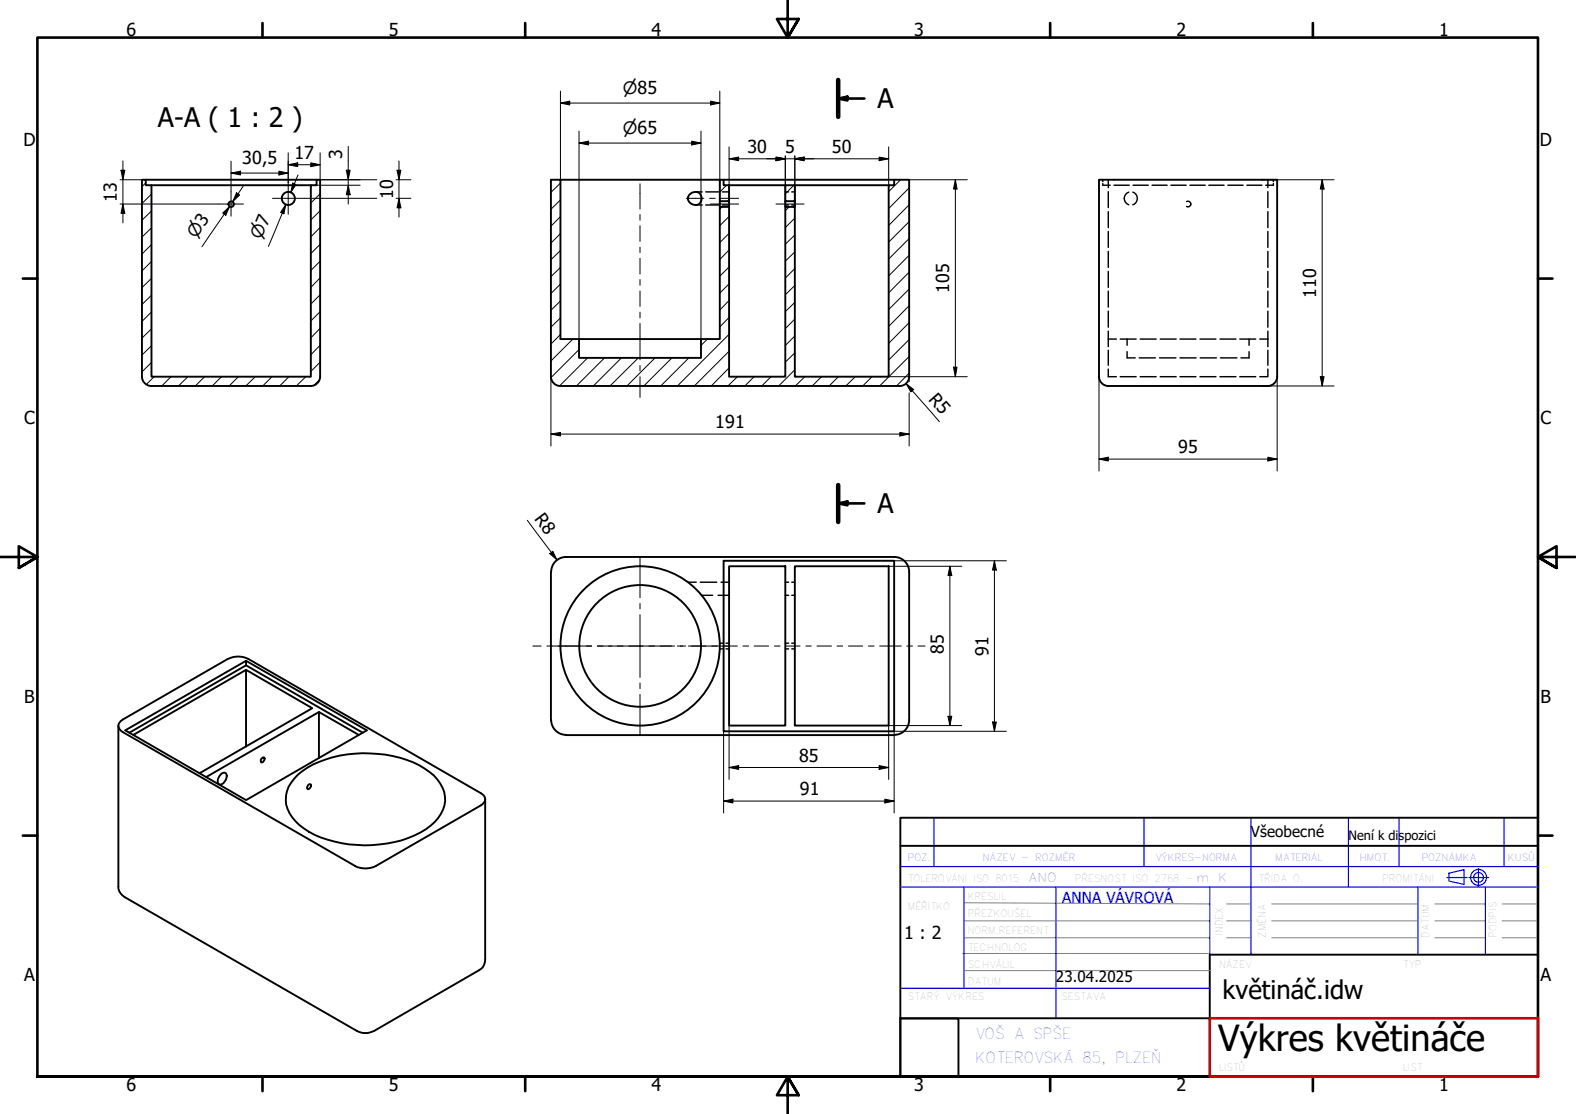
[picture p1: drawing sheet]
<svg xmlns="http://www.w3.org/2000/svg" width="420mm" height="297mm" viewBox="0 0 420 297" stroke-linecap="round" stroke-linejoin="round" font-family="sans-serif">
<g fill="none" stroke="#000" stroke-width=".27">
<path d="M38.9 48.8l-1.1 1M40.4 56.2l-2.6 2.5M40.4 51.7l-2.6 2.6M83.1 49.4l-.2 .2M84.6 47.9l-.2 .3M85.3 56.2l-2.4 2.5M85.3 51.7l-2.4 2.5M149.4 57.8l-2.5 2.5M149.4 53.3l-2.5 2.5M149.4 48.8l-2.5 2.5M192.5 55.2l-.6 .5M193.7 49.4l-1.8 1.8"/>
<path d="M194.4 57.7l-2.5 2.5M194.4 53.2l-.5 .4M210.4 55.2l-1 1M211.6 49.4l-2.2 2.3M211.9 58.2l-2.5 2.5M240.1 47.9l-3.2 3.2M242.4 59.1l-5.5 5.5M242.4 54.6l-5.5 5.5M242.4 50.1l-5.5 5.5M40.4 78.7l-2.6 2.5M40.4 74.2l-2.6 2.5M40.4 69.7l-2.6 2.5"/>
<path d="M40.4 65.2l-2.6 2.5M40.4 60.8l-2.6 2.4M85.3 78.6l-2.4 2.5M85.3 74.1l-2.4 2.5M85.3 69.6l-2.4 2.5M85.3 65.1l-2.4 2.5M85.3 60.6l-2.4 2.6M149.4 75.7l-2.5 2.6M149.4 71.3l-2.5 2.5M149.4 66.8l-2.5 2.5M149.4 62.3l-2.5 2.5M194.4 75.7l-2.5 2.5"/>
<path d="M194.4 71.2l-2.5 2.4M194.4 66.7l-2.5 2.5M194.4 62.2l-2.5 2.5M211.9 76.1l-2.5 2.5M211.9 71.6l-2.5 2.6M211.9 67.2l-2.5 2.4M211.9 62.7l-2.5 2.4M242.4 77.1l-5.5 5.4M242.4 72.6l-5.5 5.5M242.4 68.1l-5.5 5.5M242.4 63.6l-5.5 5.5M40.4 96.6l-2.6 2.6"/>
<path d="M40.4 92.2l-2.6 2.5M40.4 87.7l-2.6 2.5M40.4 83.2l-2.6 2.5M85.3 96.6l-2.4 2.4M85.3 92.1l-2.4 2.5M85.3 87.6l-2.4 2.5M85.3 83.1l-2.4 2.5M149.4 89.2l-2.5 2.5M149.4 84.8l-2.5 2.4M149.4 80.2l-2.5 2.5M152.7 90.4l-5.8 5.9M154.4 93.2l-7.5 7.4"/>
<path d="M156.7 95.4l-7.5 7.5M161.2 95.4l-7.5 7.5M165.7 95.4l-7.5 7.5M170.2 95.4l-7.6 7.5M174.6 95.4l-7.5 7.5M179.1 95.4l-7.5 7.5M183.6 95.4l-7.5 7.5M188.6 90.4l-1.7 1.7M194.4 98.1l-4.8 4.8M194.4 93.6l-9.3 9.3M194.4 89.1l-13.8 13.8M194.4 84.6l-2.5 2.6"/>
<path d="M194.4 80.1l-2.5 2.6M211.9 98.6l-4.3 4.3M211.9 94.1l-2.5 2.5M211.9 89.6l-2.5 2.5M211.9 85.1l-2.5 2.5M211.9 80.6l-2.5 2.5M242.4 99.5l-3.4 3.4M242.4 95l-7.9 7.9M242.4 90.5l-5.5 5.5M242.4 86l-5.5 5.6M242.4 81.5l-5.5 5.5M41.1 100.4l-2 2.1"/>
<path d="M45.6 100.4l-2.5 2.5M50.1 100.4l-2.5 2.5M54.5 100.4l-2.4 2.5M59.1 100.4l-2.5 2.5M63.6 100.4l-2.5 2.5M68.1 100.4l-2.6 2.5M72.5 100.4l-2.5 2.5M77 100.4l-2.5 2.5M81.5 100.4l-2.5 2.5M85.2 101.2l-1.5 1.5M196.6 100.4l-2.5 2.5M201 100.4l-2.4 2.5"/>
<path d="M205.5 100.4l-2.4 2.5M214.6 100.4l-2.6 2.5M219 100.4l-2.5 2.5M223.5 100.4l-2.5 2.5M228 100.4l-2.5 2.5M232.5 100.4l-2.5 2.5"/>
</g>
<g fill="none" stroke="#000" stroke-width=".38">
<path d="M185.4 54.7h1.8M185.4 51.2h1.8M188.2 54.7h3.5M188.2 51.2h3.5M192.6 54.7h1.8M192.6 51.2h1.8M209.4 54.7h.8M209.4 51.2h.8M211.1 54.7h.8M211.1 51.2h.8M294 47.9v.5M294 48.9v.5h2"/>
<path d="M295.5 47.9v2.1M295.5 51.1v4.3M295.5 56.4v4.3M297 49.4h4.1M300.9 51.2a1.78 1.78 0 0 0-1.2 1.7 1.78 1.78 0 0 0 1.2 1.7M302 51.2a1.78 1.78 0 0 1 1.2 1.7 1.78 1.78 0 0 1-1.2 1.7M302.1 49.4h4M307.1 49.4h4M312.2 49.4h4M316.4 53.8a.75 .75 0 0 1 1.1 .6 .75 .75 0 0 1-1.1 .6M317.2 49.4h4.1M322.3 49.4h4"/>
<path d="M327.3 49.4h4.1M332.4 49.4h4M338 47.9v2.1M338 51.1v4.3M338 56.4v4.3M339.5 47.9v.5M339.5 48.9v.5h-2.1M295.5 61.7v4.3M295.5 67v4.3M295.5 72.4v4.2M295.5 77.6v4.3M338 61.7v4.3"/>
<path d="M338 67v4.3M338 72.4v4.2M338 77.6v4.3M295.5 83v4.2M295.5 88.3v4.1M295.5 93.4v4M295.5 98.4v2h2.1M295.5 90.4h2.1M298.6 90.4h4.3M300.5 93.8v1.6h2.1M300.5 90.4v1.7M303.7 95.4h4.3"/>
<path d="M304 90.4h4.2M309.1 95.4h4.4M309.3 90.4h4.3M314.6 95.4h4.3M314.6 90.4h4.2M319.9 90.4h4.3M320 95.4h4.3M325.2 90.4h4.3M325.4 95.4h4.4M330.5 90.4h4.3M333 93.8v1.6h-2.2M333 90.4v1.7"/>
<path d="M335.9 90.4h2.1M338 98.4v2h-2.1M338 83v4.2M338 88.3v4.1M338 93.4v4M298.6 100.4h4.3M304 100.4h4.2M309.3 100.4h4.3M314.6 100.4h4.2M319.9 100.4h4.3M325.2 100.4h4.3M330.5 100.4h4.3"/>
<path d="M183.4 155.2h2.2M186.7 155.2h4.4M187.1 158.7h2.9M191.5 158.7h2.9M192.2 155.2h2.2M209.4 158.7h.8M209.4 155.2h.8M211.1 158.7h.8M211.1 155.2h.8M191.9 171.5h.8M191.9 173h.8M193.5 171.5h.9"/>
<path d="M193.5 173h.9M209.4 171.5h.8M209.4 173h.8M211.1 171.5h.8M211.1 173h.8"/>
</g>
<g fill="none" stroke="#000" stroke-width=".51">
<path d="M38.9 47.9h45.5M40.4 49.4h42.5M149.4 47.9h42.5M183.8 51.9a1.8 1.8 0 0 1 2.8-.2 1.8 1.8 0 0 1-.3 2.7 1.8 1.8 0 0 1-2.7-.7 1.42 1.42 0 0 1 .2-1.8zM191.9 47.9h1v1.5h1.5v4.2h-2.5zM191.9 53.6v1.6M192.9 47.9h45.5M194.4 53.6v1.6M194.4 49.4h15M209.4 49.4h2.5v4.2h-2.5zM209.4 53.6v1.6M211.9 53.6v1.6"/>
<path d="M211.9 49.4h25M154.4 90.4h32.5M40.4 102.9h42.4a2.51 2.51 0 0 0 2.5-2.5v-52.5h-.9v1.5h-1.5v51h-42.5v-51h-1.5v-1.5h-1.1v52.5a2.51 2.51 0 0 0 2.6 2.5M149.4 102.9h90.5a2.51 2.51 0 0 0 2.5-2.5v-52.5h-4v1.5h-1.5v51h-25v-45.2h-2.5v45.2h-15v-45.2h-2.5v35.2h-5v5h-32.5v-5h-5v-42.5h-2.5v52.5a2.51 2.51 0 0 0 2.5 2.5M295.5 102.9h41a3.2 3.2 0 0 0 3.7-1.4l.3-1.1v-52.5h-47.5v52.5a2.51 2.51 0 0 0 2.5 2.5M146.9 152.5v39.5M146.9 152.5a4 4 0 0 1 4-4h87.5a4 4 0 0 1 4 4v39.5M192.9 149.5h45.5v45.5h-45.5zM194.4 151h15v42.5h-15zM211.9 151h25v42.5h-25zM65.6 176.2l-32.2 18.5 32.2 18.6 32.2-18.6-32.2-18.5v1.2l31.1 18M65.6 177.4l-31.1 18"/>
<path d="M65.6 178.6v20.5M31.6 193.5v43.4l.5 1.3 1.1 1 61.9 35.7a5 5 0 0 0 4.7 0l27.8-16.2 .9-.6 .5-.7 .3-1.4v-42.9M32.2 192.3l28.4-16.5a6.1 6.1 0 0 1 5.7 0l61.9 35.7a1.72 1.72 0 0 1 1.1 1.6 1.72 1.72 0 0 1-1.1 1.6l-27.9 16.2a6.1 6.1 0 0 1-5.7 0l-61.9-35.7a1.71 1.71 0 0 1-.5-2.9zM35.6 195.9l30-17.3 17.6 10.2-30 17.4M85 189.9v12.2M95.6 195.9l-10.6-6-30 17.3M146.9 192a4 4 0 0 0 4 3.9M150.9 196h87.5M242.4 192a4 4 0 0 1-4 3.9M58.7 206.6a1.06 1.06 0 0 1 1.5-.4 2.1 2.1 0 0 1-1.8 3 1.81 1.81 0 0 1 .3-2.6zM69.6 202.4l.7-.5 .2 .1v.6a.72 .72 0 0 1-.9 .6zM79.5 206.5a28.1 28.1 0 0 1 19.2-5.6 26.6 26.6 0 0 1 16.9 5.8 8.7 8.7 0 0 1 2.9 8 12.9 12.9 0 0 1-7.9 8 33.4 33.4 0 0 1-28.2-.9 12.3 12.3 0 0 1-6.1-7.4 8.6 8.6 0 0 1 3.2-7.9z"/>
<path d="M82.2 209.3l.4-.2a.72 .72 0 0 1 .1 .9 .72 .72 0 0 1-.8 .3z"/>
<circle cx="61.6" cy="54.4" r=".73"/>
<circle cx="76.9" cy="52.9" r="1.75"/>
<circle cx="170.7" cy="172.2" r="21.2"/>
<circle cx="170.7" cy="172.2" r="16.2"/>
</g>
<path d="M223.5 21.3v9.9M223.5 129.3v9.9" fill="none" stroke="#000" stroke-width="1.2"/>
<path d="M223.5 26.3l2.4-.5v1zM223.5 26.3h6.9M223.5 134.2l2.4-.5v1zM223.5 134.2h6.9" fill="none" stroke="#000" stroke-width=".7"/>
<path d="M223.5 26.3l2.4-.5v1zM223.5 134.2l2.4-.5v1z" fill="#000"/>
<g fill="none" stroke="#000" stroke-width=".7">
<path d="M70 6.1v3.9M140 6.1v3.9M210 0v10l-2.9-4.9h5.8l-2.9 4.9 2.9-4.9M280 6.1v3.9M350 6.1v3.9M6.1 74.3h3.9M410 74.3h3.9M0 148.5h10l-5-2.8v5.7l5-2.9-5 2.9M420 148.5h-10l5-2.8v5.7l-5-2.9 5 2.9M6.1 222.8h3.9M410 222.8h3.9M10 287.1v-277.1h400v277.1h-400h400"/>
<path d="M70 287.1v3.8M140 287.1v3.8M212.9 292l-2.9-4.9 2.9 4.9h-5.8l2.9-4.9v9.9M280 287.1v3.8M350 287.1v3.8"/>
</g>
<!-- layer: 1_SILNA -->
<path d="M240 218h170v7.5h-170zM240 225.5v61.6h82.6M410 225.5v45.9M410 254.6h-87.5v16.9M240 271.6h15.5v15.5h-15.5zM240 271.5h82.6" fill="none" stroke="#000" stroke-width=".51"/>
<!-- layer: 2_SLABA -->
<g fill="none" stroke="#808080" stroke-width=".27">
<path d="M256.6 254.2h65.5M257 245.5h65.5M257 240.7l65.5 .3M257 250h65.5M257.2 258.8h65.6M327 241h6.5M327 245.5h6.5M327 250h6.5M339 241h39M339 245.5h39M339 250h39M382.5 241h13.5"/>
<path d="M382.5 245.5h13.5M382.5 250h13.5M400.5 241h9.5M400.5 245.5h9.5M400.5 250h9.5"/>
</g>
<!-- layer: 8_TEXTY -->
<g fill="none" stroke="#00f" stroke-width=".32">
<path d="M249 218v13.1M305 218v13.1M333.5 218v36.6M359.5 218v18.5M373 218v13.1M401 218v13.1M240 236.5h170M240 231.1h170M257 236.6v27M281.5 236.5v35M322.5 236.5v18.1M378 236.5v18.1"/>
<path d="M385.8 234h5.3M386.3 232.8l4-.9v3.9l-4-.9zM391.6 234h5.3M394.1 231.6v4.7M396 236.5v18.1M240 263.5h82.5"/>
<circle cx="394.2" cy="234" r="2.13"/>
<circle cx="394.2" cy="234" r="1.3"/>
</g>
<!-- layer: 3_TUCNA -->
<path d="M322.6 271.5h87.4M410 271.4v15.7h-87.5v-15.6" fill="none" stroke="#c00" stroke-width=".7"/>
<g fill="none" stroke="#000" stroke-width=".27">
<path d="M92.8 39v15.4M149.4 27.5l2.5-.5v1zM149.4 27.5h42.5M149.4 24.3v23.6M154.4 38.1l2.5-.5v1.1zM154.4 38.1h32.5M154.4 35v55.4M184.4 37.6l2.5 .5-2.5 .6zM186.9 35v17.8M189.4 27l2.5 .5-2.5 .5zM191.9 24.3v28.5M194.4 39.2v13.6"/>
<path d="M236.9 39.2v10.2M32 47.9h6.9M32 54.4h26.4M32.3 45.4h1l-.5 2.5zM32.8 54.4l.5 2.5h-1zM32.8 42.9v16.5M59.4 56.8l1.8-1.8-1 2.4zM59.8 57.1l1.4-2.1-7.4 10.8M61.6 46.2l2.5-.6v1.1zM61.6 46.2h15.2M61.6 43v8.2M63.1 51.4l.8 .6-1.9 1.8z"/>
<path d="M64.8 49.6l-2.8 4.2M74.4 45.6l2.4 .6-2.4 .5zM75.2 56.8l1-2.3-4.6 11.2M76.2 54.5l-.5 2.5-.9-.4zM76.8 43.9l2.6-.5v1zM76.8 43.9h8.5M76.8 40.8v7.9M78 48.8l.9 .4-1.4 2.1zM79.4 46.7l-1.9 4.6M81.1 52.9h19.4M82.9 43.4l2.4 .5-2.4 .5zM82.9 49.4h13.1"/>
<path d="M84.4 47.9h16.1M85.3 40.8v7.1M92.3 45.4h1l-.5 2.5zM92.8 49.4l.5 2.5h-1zM105.6 47.9h3.9M105.6 52.9h3.9M105.9 45.4h1l-.5 2.5zM106.4 52.9l.5 2.5h-1zM106.4 42.9v15M186.9 53v37.4M191.9 53v1.3M191.9 54.5v.7"/>
<path d="M194.4 42.3l2.5-.4v.9zM194.4 42.3h42.5M194.4 53v1.3M194.4 54.5v.7M206.9 41.9l2.5 .4-2.5 .5zM209.4 41.6v12.7M209.4 54.5v.7M211.9 42.3l2.5-.4v.9zM211.9 41.6v12.7M211.9 54.5v.7M234.4 41.9l2.5 .4-2.5 .5zM242.4 47.9h15.5"/>
<path d="M254.7 47.9l.4 2.5h-.9zM254.7 47.9v52.5M336.5 47.9h19.2M352.5 47.9l.5 2.5h-1zM352.5 47.9v55M254.2 97.9h.9l-.4 2.5zM146.9 115.7l2.5-.4v1zM146.9 115.7h95.5M146.9 100.4v18.5M236.9 100.4h21M239.9 115.3l2.5 .4-2.5 .6zM241.6 102.3l2 1.6-.8 .6z"/>
<path d="M241.6 102.3l8.8 10.1M242.4 100.4v1.4M242.4 104.8v14.1M293 100.4v25.2M336.5 102.9h19.2M340.5 100.4v25.2M352 100.4h1l-.5 2.5zM140.6 138.7l7.9 10.6M293 122.4l2.5-.5v1zM293 122.4h47.5M338 121.9l2.5 .5-2.5 .5zM146.6 147.6l.8-.6 1.1 2.3z"/>
<path d="M236.9 151h19.5M238.4 149.5h29.9M253.2 151l.5 2.5h-1zM253.2 151v42.5M265.1 149.5l.5 2.5h-1zM265.1 149.5v45.5M192.9 195v21.8M194.4 193.5v14.3M252.7 191h1l-.5 2.5zM256.4 193.5h-19.5v14.3M264.6 192.5h1l-.5 2.5zM268.3 195h-29.9v21.8"/>
<path d="M192.9 213.6l2.5-.5v1zM192.9 213.6h45.5M194.4 204.6l2.5-.5v1.1zM194.4 204.6h42.5M234.4 204.1l2.5 .5-2.5 .6zM235.9 213.1l2.5 .5-2.5 .5z"/>
</g>
<g fill="#000">
<path d="M149.4 27.5l2.5-.5v1zM154.4 38.1l2.5-.5v1.1zM184.4 37.6l2.5 .5-2.5 .6zM189.4 27l2.5 .5-2.5 .5zM32.3 45.4h1l-.5 2.5zM32.8 54.4l.5 2.5h-1zM59.4 56.8l1.8-1.8-1 2.4zM63.1 51.4l.8 .6-1.9 1.8zM61.6 46.2l2.5-.6v1.1zM74.4 45.6l2.4 .6-2.4 .5zM76.2 54.5l-.5 2.5-.9-.4zM78 48.8l.9 .4-1.4 2.1z"/>
<path d="M76.8 43.9l2.6-.5v1zM82.9 43.4l2.4 .5-2.4 .5zM92.3 45.4h1l-.5 2.5zM92.8 49.4l.5 2.5h-1zM105.9 45.4h1l-.5 2.5zM106.4 52.9l.5 2.5h-1zM194.4 42.3l2.5-.4v.9zM206.9 41.9l2.5 .4-2.5 .5zM211.9 42.3l2.5-.4v.9zM234.4 41.9l2.5 .4-2.5 .5zM254.7 47.9l.4 2.5h-.9zM352.5 47.9l.5 2.5h-1z"/>
<path d="M254.2 97.9h.9l-.4 2.5zM146.9 115.7l2.5-.4v1zM239.9 115.3l2.5 .4-2.5 .6zM241.6 102.3l2 1.6-.8 .6zM352 100.4h1l-.5 2.5zM293 122.4l2.5-.5v1zM338 121.9l2.5 .5-2.5 .5zM146.6 147.6l.8-.6 1.1 2.3zM253.2 151l.5 2.5h-1zM265.1 149.5l.5 2.5h-1zM252.7 191h1l-.5 2.5zM264.6 192.5h1l-.5 2.5z"/>
<path d="M192.9 213.6l2.5-.5v1zM194.4 204.6l2.5-.5v1.1zM234.4 204.1l2.5 .5-2.5 .6zM235.9 213.1l2.5 .5-2.5 .5z"/>
</g>
<g fill="none" stroke="#000" stroke-width=".27">
<path d="M58.4 54.4h6.5M61.6 51.2v6.4M72.6 52.9h8.5M76.8 48.7v8.4M170.6 148.5v10.9M146.9 172.3h10.8M159.3 172.3h1.5M162.2 172.3h16.8M170.6 160.9v1.5M170.6 163.9v16.7M180.5 172.3h1.5M183.5 172.3h10.9"/>
<path d="M170.6 182.1v1.5M170.6 185.2v10.8"/>
</g>
<!-- layer: Osa (ISO) -->
<g fill="none" stroke="#000" stroke-width=".27">
<path d="M170.6 49v6.7M170.6 57.2v1.5M182.9 52.9h4.7M189.2 52.9h1.5M189.4 54.4h7.5M192.2 52.9h4.7M206.9 54.4h7.5M170.6 60.2v4.2M170.6 65.9v1.5M170.6 68.9v4.2M170.6 74.5v1.6M170.6 77.6v4.1"/>
<path d="M170.6 83.2v1.6M170.6 86.2v9.7M170.6 97.5v1.4M170.6 100.4v5.6M142 172.3h2.3M145.8 172.3h1.5M148.8 172.3h5.9M156.3 172.3h1.4M159.3 172.3h3.8M164.6 172.3h1.5M167.6 172.3h3.8M173 172.3h1.5"/>
<path d="M176 172.3h3.8M181.4 172.3h1.4M184.3 172.3h3.9M189.7 172.3h1.5M192.7 172.3h3.9M198.1 172.3h1.5M201 172.3h3.9M206.4 172.3h1.6M209.4 172.3h3.9M214.8 172.3h1.5M217.8 172.3h3.9M223.1 172.3h1.6"/>
<path d="M226.2 172.3h3.8M231.5 172.3h1.5M234.5 172.3h5.8M241.7 172.3h1.6M244.7 172.3h1.9"/>
</g>
<text font-size="9.6" x="324.8" y="280.3">Výkres květináče</text>
<g font-size="7.2">
<text x="233.9" y="28.9">A</text>
<text x="42.1" y="33.8">A-A ( 1 : 2 )</text>
<text x="233.9" y="136.9">A</text>
</g>
<text font-size="6.9" x="325.9" y="266.4">květináč.idw</text>
<g font-size="4.8">
<text x="33.7" y="9.6">6</text>
<text x="103.7" y="9.6">5</text>
<text x="173.7" y="9.6">4</text>
<text x="243.7" y="9.6">3</text>
<text x="313.7" y="9.6">2</text>
<text x="383.7" y="9.6">1</text>
<text x="6.2" y="38.9">D</text>
<text x="199.3" y="40.8">30</text>
<text x="209.3" y="40.8">5</text>
<text x="221.7" y="40.8">50</text>
<text x="410.5" y="38.9">D</text>
<text x="64.6" y="43.7">30,5</text>
<text x="78.5" y="42.4">17</text>
<text x="91.2" y="42.5" transform="rotate(-90 91.2 42.5)">3</text>
<text x="31.2" y="53.8" transform="rotate(-90 31.2 53.8)">13</text>
<text x="104.8" y="53" transform="rotate(-90 104.8 53)">10</text>
<text x="253" y="78.1" transform="rotate(-90 253 78.1)">105</text>
<text x="350.9" y="79.4" transform="rotate(-90 350.9 79.4)">110</text>
<text x="247.4" y="106.6" transform="rotate(49 247.4 106.6)">R5</text>
<text x="6.4" y="113.1">C</text>
<text x="410.7" y="113.1">C</text>
<text x="190.7" y="114.2">191</text>
<text x="314.1" y="120.8">95</text>
<text x="142.3" y="138.4" transform="rotate(53 142.3 138.4)">R8</text>
<text x="251.7" y="174.3" transform="rotate(-90 251.7 174.3)">85</text>
<text x="263.5" y="174.9" transform="rotate(-90 263.5 174.9)">91</text>
<text x="6.4" y="187.4">B</text>
<text x="410.7" y="187.4">B</text>
<text x="213" y="203.1">85</text>
<text x="213.2" y="212">91</text>
<text x="241" y="250.4">1 : 2</text>
<text x="6.4" y="261.7">A</text>
<text x="410.7" y="261.7">A</text>
<text x="33.7" y="290.9">6</text>
<text x="103.7" y="290.9">5</text>
<text x="173.7" y="290.9">4</text>
<text x="243.7" y="290.9">3</text>
<text x="313.7" y="290.9">2</text>
<text x="383.7" y="290.9">1</text>
</g>
<g font-size="4.6">
<text x="166.1" y="25.1">⌀85</text>
<text x="166.1" y="35.7">⌀65</text>
<text x="52.3" y="63.8" transform="rotate(-56 52.3 63.8)">⌀3</text>
<text x="69.7" y="64.1" transform="rotate(-68 69.7 64.1)">⌀7</text>
</g>
<g font-size="4.1">
<text x="333.5" y="223.2">Všeobecné</text>
<text x="281.5" y="261.9">23.04.2025</text>
</g>
<text font-size="4.1" fill="#00f" x="283.2" y="240.8">ANNA VÁVROVÁ</text>
<g font-size="4" fill="#00f">
<text x="260" y="277">VOŠ A SPŠE</text>
<text x="260" y="283.5">KOTEROVSKÁ 85, PLZEŇ</text>
</g>
<text font-size="3.4" x="359.5" y="224">Není k dispozici</text>
<g font-size="3.3" fill="#00f">
<text x="274" y="235.1">ANO</text>
<text x="319" y="235.1">m K</text>
</g>
<g font-size="2.7" fill="#00f">
<text x="242" y="229.5">POZ.</text>
<text x="262" y="229.5">NÁZEV - ROZMĚR</text>
<text x="308" y="229.5">VÝKRES-NORMA</text>
<text x="340" y="229.5">MATERIÁL</text>
<text x="362.5" y="229.5">HMOT.</text>
<text x="379" y="229.5">POZNÁMKA</text>
<text x="402" y="229.5">KUSŮ</text>
</g>
<g font-size="2.7" fill="#808080">
<text x="337.5" y="250" transform="rotate(-90 337.5 250)">ZMĚNA</text>
<text x="381" y="250" transform="rotate(-90 381 250)">DATUM</text>
</g>
</svg>
